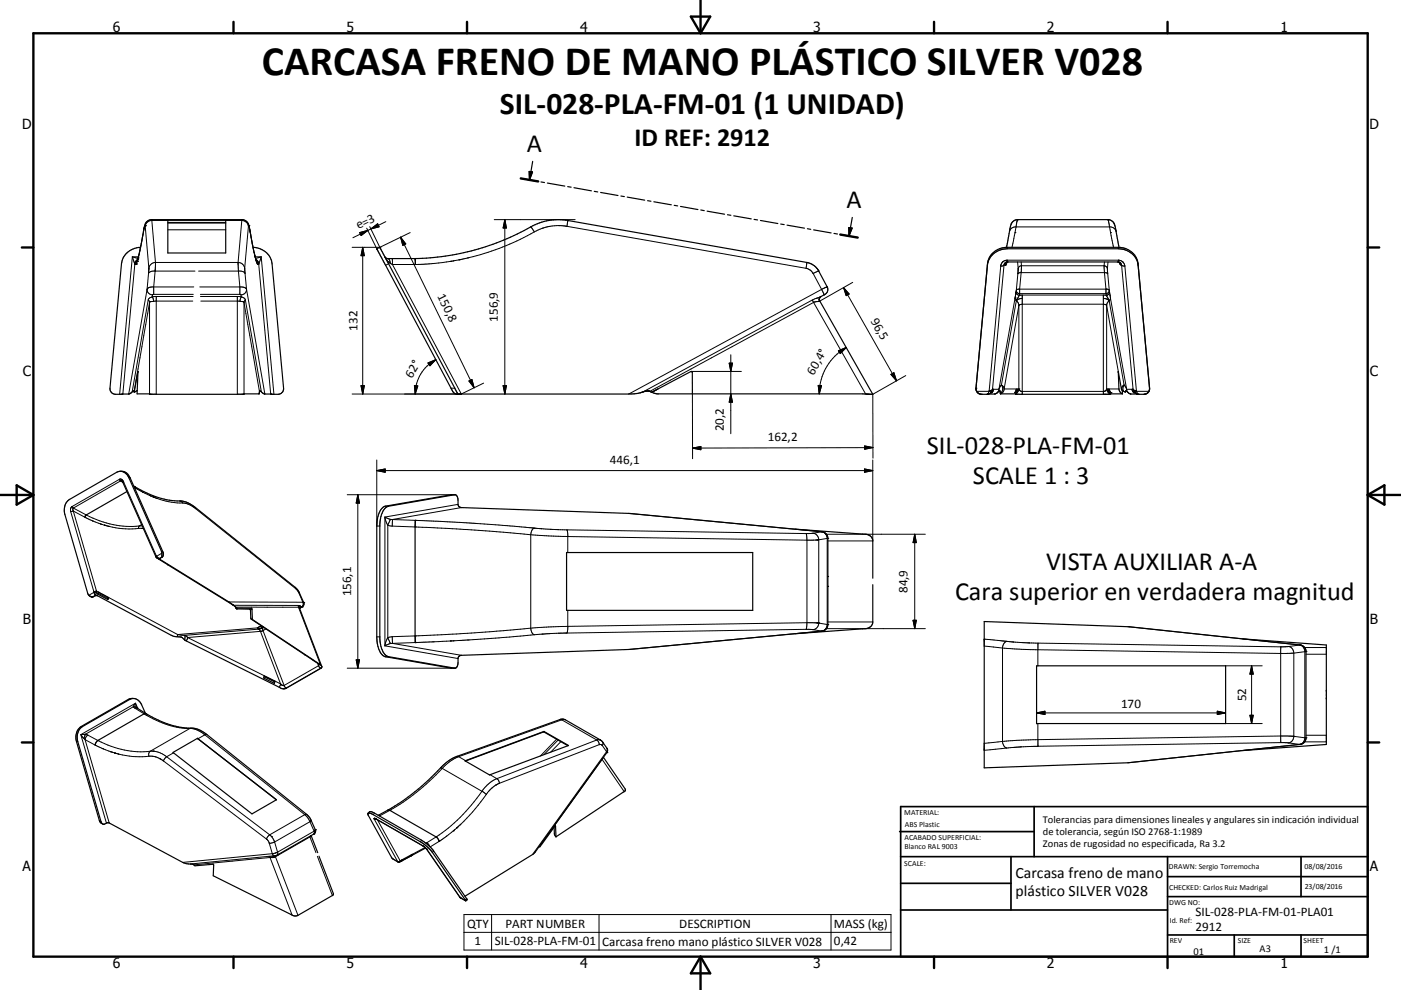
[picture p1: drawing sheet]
<svg xmlns="http://www.w3.org/2000/svg" width="420mm" height="297mm" viewBox="0 0 420 297" stroke-linecap="round" stroke-linejoin="round" font-family="sans-serif">
<g fill="none" stroke="#000" stroke-width=".36">
<path d="M156.1 53.5l5.3 .9M158.7 51.4l1 .2-1 2.4zM159.7 48.4l-1 5.6M162.2 54.6l1 .2M164.1 54.9l5.2 .9M170.2 56l1 .2M172.1 56.3l5.2 1M178.2 57.4l1 .2M180.1 57.7l5.2 1M186.2 58.8l1 .2M188.1 59.1l5.2 .9M41.1 78.4h.1"/>
<path d="M41.1 78.3l2.4-11 .5-.8 .9-.5 27.9-.1a2.84 2.84 0 0 1 2.1 3l1.2 6.3 .8 3.1M41.1 78.3l-.4 1.1M41.1 78.3v.1M42.1 74.2a5.7 5.7 0 0 0-5.7 4.9l-3.4 37.4a1.69 1.69 0 0 0 1.6 1.8l4.1-.1 1.5-.8M50.3 66.1h17.4v9.8h-17.4zM50.3 66.9h17.4M75.9 74.2a5.7 5.7 0 0 1 5.7 4.9l3.4 37.4a1.7 1.7 0 0 1-1.6 1.8l-4.1-.1-1.4-.9M76.9 78.3l.4 1.1M76.9 78.3v.1M76.9 78.4h.1M113 74.7h.1M113 74.6v.1"/>
<path d="M113 74.8l22.2 41.7a2.12 2.12 0 0 0 2.7 1.7h51.5l2.1-.2 1.8-.6M113 74.7v.1M113.9 74.2h.1M113.9 74.2v.1M113.9 74.2l-.9 .4M113.9 74.3l.1 .1M114 74.4l23.3 43.9M115.4 77.1l.7 .5h8.4v1.8M124.4 77.6a75.8 75.8 0 0 0 36.7-10.5 16.8 16.8 0 0 1 9.1-1l71.7 12.6a5.1 5.1 0 0 1 3.5 2.6M124.4 77.6h.1M194.2 60.2l1 .2M196 60.5l5.3 .9"/>
<path d="M202.1 61.6l1.1 .2M204 61.9l5.2 1M210.1 63l1 .2M212 63.4l5.2 .9M218.1 64.4l1 .2M220 64.7l5.2 1M226.1 65.8l1 .2M228 66.1l5.2 1M234.1 67.2l1 .2M236 67.5l5.2 1M242.1 68.6l1 .2M243.9 69l5.3 .9"/>
<path d="M250 70l1.1 .2M251.9 70.4l5.2 .9M254.5 68.3l1 .1-1 2.4zM255.5 65.2l-1 5.6M296.1 79.1l-3.5 37.4 .3 1 .6 .6M296.1 79.1a5.7 5.7 0 0 1 5.9-4.9h33.3a5.8 5.8 0 0 1 5.9 4.9M296.1 79.2a5.9 5.9 0 0 1 5.9-4.6h33.3a5.9 5.9 0 0 1 5.9 4.6M296.1 79.2l-.1 .4M301.7 78.8l-.4 .7M301.7 78.8l-.1 .1M301.8 74.2l.4-2.2a13.2 13.2 0 0 1 1.4-5.5l1.2-.6h27.7a3.2 3.2 0 0 1 2.1 3.3l.9 5M301.8 78.7l-.1 .1"/>
<path d="M302 78.6h33.3M302 78.6l-.2 .1M302.1 78.6h-.1M335 78.6l.5 .1M335.4 78.7l.2 .1M335.5 78.7l.1 .1M335.6 78.8l.4 .7M341.2 79.2l3.4 37.3M341.2 79.1l3.5 37.4M245.4 81.3h.1M245.5 81.3l2.5 4.8a1.66 1.66 0 0 1-.7 2.2M246 89.1l-.3 .6 .1 .6 15.9 28"/>
<path d="M246.2 88.9l-.2 .2M247.2 88.4l-1.2 .7M247.3 88.3l-.1 .1M36.6 118.2l-.1 .1M40.2 117.4h.1M40.2 117.4v.3M40.2 117.7l1.2-6.3-.3 6.8h3.8M41.1 117.2l-.9 .5M44.8 118.2h.1M44.9 118.2h28.2M73.2 118.2h.1M77.7 118v.2h-4.6"/>
<path d="M77.8 117.4l-.1 .7M77.8 117.4h.1M77.9 117.3l-.1 .1M77.9 117.3h.1M137.3 118.3h.1M137.7 118.2l-.1 .1M193.8 117.3l-.5 .1M194.3 117.3h.3M194.3 117.3h-.5M194.6 117.3l.2 .1M194.8 117.4l2.3 .8h62.9M194.8 117.4l.6 .3"/>
<path d="M195.4 117.7l11.8-6.3 .4 .4v6.4M197.3 116.7l-1.9 1M259.6 118.2h.3M260 118.2l1.6 .1M261.6 118.3h.1M292.6 116.7l.3 .9 .6 .5M293.5 118.1l.8 .2M294 118.3h.3M297.6 116.8h.2l-.1 .6-.3 .4h-.3zM299.8 117.4l-1.5 .8-4 .1M299.8 117.4h.1M299.9 117.4v.7"/>
<path d="M299.9 118.1h.1M300 118.1l32.8 .1M304.4 118.2h.1M304.7 116.8h.5l-.5 1M304.7 116.8l-.5 1h.5M304.7 116.8v1M332.1 116.8h.5l.4 1a.91 .91 0 0 1-.9-.9zM332.6 117.8h.1M332.8 118.2h3.7M332.8 118.2h.1M335.3 111.5l.2 5.2 .2 .8 .8 .7M335.3 111.5v.1"/>
<path d="M335.3 111.5l.9 5.2 .5 .6 .7 .4v-.3M336.5 117.2v1M337.4 117.4l1.6 .8 4 .1M337.4 117.4h.1M339.4 116.8h.3l.4 1-.3-.1zM341 118.2l.1 .1M343.5 118.2l-.5 .1M344.6 116.5a1.63 1.63 0 0 1-1.1 1.7M344.6 116.7a1.58 1.58 0 0 1-1.1 1.5M20.9 149.8a3.9 3.9 0 0 0-1.4 4.6l6.8 23.7a1.38 1.38 0 0 0 1.6 .9M20.9 149.8l14.1-8.1a2.61 2.61 0 0 1 3.6 1.6l9.8 22.1 .1 1.7M36.1 141.4l1.2 .2a3.1 3.1 0 0 1 1.7 1.7l9.9 22.3a1.28 1.28 0 0 1-.3 1.6"/>
<path d="M36.5 144.3l10.4 23 23 14.2M38.1 147.5l-12.2 7-.4 .7M40.1 145.8l.3 .2M40.4 146l.1 .1M40.4 146a26.8 26.8 0 0 0 14.6 4.4l1.8 .7 1.8 1.1 29.9 24 1 1.2 1.5 3.4a1.06 1.06 0 0 1-.4 1.3l-.8 .4M40.5 146.1v.1M40.5 146.2l.1 .2M124.5 156.1v36.7M136.4 148.4l-19.9 3.5a5.3 5.3 0 0 0-2.6 5l.1 35.9a4.5 4.5 0 0 0 2.5 4.2l19.9 3.5M238.4 158.8l21.8 1.6a2.03 2.03 0 0 1 1.5 1.9v11.2M246.4 159.5a1.96 1.96 0 0 1 1.8 2M246.4 159.5l-57.4-5.4-50.8-1.8a.96 .96 0 0 1-.9-1v-1.5a1.41 1.41 0 0 0-.8-1.4h-1.2l-19.7 3.4a4 4 0 0 0-2.4 3.7l-.2 2v33.9a7 7 0 0 0 2.1 5.5l20.2 3.6h1.2a1.43 1.43 0 0 0 .8-1.4l.1-2 .9-.5 50.7-1.8 57.4-5.4"/>
<path d="M26.8 178.8l.7 .3h.4M27.9 179.1l.6-.4h.8l22 11.9 1.8 .4a2.41 2.41 0 0 1 2.5 1.2l28.1 14a2.16 2.16 0 0 0 2 .4l10.5-6.1M29.5 177.7l-.1 .6 2.8 1.5M29.6 177.7h-.1M29.6 177.7l3 1.6M32.2 179.8h.1M32.6 179.3l-.3 .5M32.6 179.3l-.4 .2M48.6 167.2l-.6 .3v.4l20.8 12.8 2 1.7M50.3 169.4h.1M169.9 165.8h55.8v17.3h-55.8zM248.2 175.9l.2 .1"/>
<path d="M248.2 161.5v25.9M248.4 172.9l-.2 .1M261.7 175.4v11.2a2.45 2.45 0 0 1-3.1 2.1l-20.2 1.4M70.7 182.2l.1 .2M70.8 182.4h.1M70.8 182.4l4.6 .1 .3 3.4M70.8 182.4l.1 .2M70.9 182.6l4.1 .2 .4 3M70.9 182.6h.1M75.4 185.8l.3 .1M75.4 185.8l18.5 12.3M75.7 185.9l20.1 13.3 .7 .7"/>
<path d="M78.9 188.1l-.4 .2M89.8 182.2l-.1 .2M89.8 182.4l6.7 17.5M89.8 182.2h.1M93.9 198.1h.1M93.9 198.1l.1 .1M93.9 198.2l1.6 1M95.5 199.2h.1M96.5 199.9l-.3 .6M248.2 187.4a1.95 1.95 0 0 1-1.8 2M295.1 186.5l43.6 1.5 51.5 5.6 1 .7 .4 1v26.2l-.2 .7-.6 .7-1 .4-51.6 5.5-43.1 1.6zM310.8 199.8v17.3"/>
<path d="M310.8 199.8h56.6v17.3h-56.2M372.6 191.7l25 1.8 .1 1.1-.1 28.8-25 1.8M39.6 209.5l-1.1 .3-14.2 8.2a4 4 0 0 0-1.4 4.5l6.9 23.7 .4 .6 .6 .4M39.6 209.5l.4 .1M39.7 209.6l-15 8.4a4 4 0 0 0-1.4 4.5l7.2 24.4 .6 .4 .9-.4h.7l22.1 11.8 1.7 .5a1.81 1.81 0 0 1 1.9 .6l5.4-.5 .2 .2M39.7 209.6a2.81 2.81 0 0 1 2.8 1.9l1.1 2.5M40.9 212.3l2.9 1.8M43.8 214.1l-.6 .1-13.9 8-.5 .5-.3 .8M43.8 214.1a26.8 26.8 0 0 0 14.7 4.5l1.8 .6 1.7 1.2 30 24 1.1 1.4 1.4 3.1a1 1 0 0 1-.5 1.3l-11.1 6.5-1.3 .2M79.2 203v-.2l3.2 1.6M79.2 203l-.1 .4 3.1 1.6M79.2 203l3 1.5"/>
<path d="M82.2 204.5v.5M82.4 204.4l-.2 .6M82.4 204.4l-.2 .1M163 219.6l7.3 4.1M163 219.6l-23.5 8.7M163.1 219.5l-.1 .1M163.1 219.4v.1M163.1 219.5h.1M169.4 215.9l-1.4-.1-31 11.1-3.1 1.8a90.9 90.9 0 0 1-16.6 13.8l-1 .5M169.5 216l10.8 6.2 1.8 2.4-.1 1-21.6 30.1-21 13.2M311.2 217.1h-.4M28.5 223.5h.1"/>
<path d="M51.9 225.7l7.3-4.2 23.7 18.4-7.4 4.3zM59.2 221.5l.3 .3M139.4 228.3l23.7-8.9 7.3 4.3-23.6 8.8zM179.9 222h.1M180.9 227.2l6.5 9.5v.6l-20.7 13.8M64.1 259.5l-.2 3.2 23.3 11.6a2.06 2.06 0 0 0 2.1 .3l10.4-5.9M93.3 250.7l2 5.1M95.6 256.9l4.3 11.2-.2 .6M110.3 244a1.17 1.17 0 0 1 2 0l14.1 8.1 2.8 2.2 10.7 15.3 .1 .3-.4 .3M112.6 245.6v.1M112.6 245.7h.1M112.7 245.7l14.9 8.7"/>
<path d="M116.3 243h.5l13.9 8.1 .5 .4 .4 .9M116.3 243l-2.9 1.6M120.4 258.2l.2-.3 3-1.6-.3 .4-2.8 1.5M120.4 258.2v.1M120.4 258.3h.1M120.5 258.2l-.1 .1M127.6 254.4l-7.7 4.2h-.6l-1.4-.8-.5-.6-7.1-13.1a1.14 1.14 0 0 1 1.6 .3l14.4 8.3 1.9 1.4 1.3 1.5 10.1 14.6M127.6 254.4l10.3 14.9 1.7 .9M166.1 248.2l.1 2.1 .5 .8M166.5 247.8l-4.6 6.2h-.3M166.5 247.8h.1M166.5 247.8l.2 3.3"/>
</g>
<g fill="none" stroke="#000" stroke-width=".3">
<path d="M39.7 77.1l.7 1.9M39.7 77l-3.8 41.3M39.7 77.1l1.7 .4M39.7 77h1.8M40.4 79v.4M40.4 79.4h.3M40.4 79.4l-3.6 38.8M40.7 79.4h.1M40.7 79.3h.1M40.7 79.3v.1M40.8 79.3h.1M40.8 79.2h.1"/>
<path d="M40.8 79.2l-.1 .1M40.9 79.1h.1M40.9 79.1l-.1 .1M41.1 78.4h.1M41.1 78.4l-.2 .7M41.2 78.3l-.1 .1M41.2 78l-.4 .4-.4 1M41.3 77.9h.1M41.3 78l-.2 .4M41.3 77.8l-.9 1.2M41.3 77.8v.2M41.3 77.8v.1"/>
<path d="M41.4 77.5l-.1 .3M41.4 77.4h.1M43 69.5v.1M43.2 68.5l-1.8 9M43.2 68.5h.1M43.3 68.2v.1M43.3 68.2l-.1 .3M43.3 67.9h.1M43.3 67.9v.3M43.3 68v.1M43.5 67.7h.1M43.5 67.7l-.2 .2"/>
<path d="M43.5 67.8h.1M43.5 67.9h.1M43.5 67.7v.2M43.5 67.9l1.1 12.6M45.4 65.9l.1 .2M45.5 66.1a1.98 1.98 0 0 0-2 1.8M45.5 66.1l1.1 12.6M45.5 66.1h4.8M46.6 78.7a2.03 2.03 0 0 0-2 1.8M46.6 78.7l-.1 2.6M46.6 78.7h24.8M50.3 66.7h17.4"/>
<path d="M50.3 68.9h17.4M67.7 66.1h4.8M71.4 78.7l.1 2.6M71.4 78.7a1.98 1.98 0 0 1 2 1.8M72.5 66.1l-1.1 12.6M72.5 66.1a2.03 2.03 0 0 1 2 1.8M72.5 65.9h.1M72.5 65.9v.2M74.5 67.9l-1.1 12.6M74.5 67.7v.1M74.5 67.7h.1M74.5 67.7v.2"/>
<path d="M74.6 67.7h.1M74.6 67.7l.1 .2M74.6 67.9h.1M74.7 67.9l.1 .8M74.8 68.6h.1M74.8 68.7l.2 .9M75 69.4h.1M75 69.5v.1M75 69.6l1.4 7.1M76.4 76.7h.1M76.4 76.7l.3 1.1M76.4 76.9h.1"/>
<path d="M76.5 77h1.8M76.7 77.8l.3 .9M76.7 77.8l.5 .4 .4 .8M76.8 78l.6 .7 .2 .7M77 78.7v.1M77 78.8v.1M77 78.9l.1 .1M77.1 78.9v.1M77.1 79.1l.1 .1M77.1 79v.1M77.2 79.2h.1M77.2 79.2v.1"/>
<path d="M77.2 79.3h.1M77.3 79.3l.3 .1M77.6 79.4l3.6 38.8M77.6 79v.4M78.3 77l3.8 41.3M78.3 77.1l-1.7 .4M78.3 77.1l-.7 1.9M105.6 74.2h8.3M107.8 69.8l2.5-.7-2 1.6zM108.7 74.2l.5 2.5h-1zM108.7 74.2v44M109.9 68.5l3.1 6.1"/>
<path d="M110.3 69.1l-4.5 2.2M110.9 68l3 6.2M111.2 68.7l2-1.6 .4 1zM111.2 68.7l-.9 .4M115.4 77.1l.8 1.2 .8 .7M115.7 66.5l-4.5 2.2M116.3 77.6a1.42 1.42 0 0 1 .7 1.4M116.5 79.1l-.9 .5M117 79l.7 .4M117.6 77.6h.1M117.6 77.6l.1 1.8M117.7 79.4l20.6 38.8"/>
<path d="M120.1 71.2l22.1 45.1M120.1 71.2l1.6 2-.9 .4zM123 69.8l-9.1 4.4M135.1 78.4h.1M135.2 78.4l-8.6 .9-8.9 .1M137.7 77.9h.1M140.4 77.4l-5.2 1M140.4 77.3v.1M148.2 65.9h24.2M151.3 65.9v52.3M151.3 65.9l.5 2.5h-1zM159.1 68.1l1.1 1.5"/>
<path d="M160.2 69.6a75.9 75.9 0 0 1-19.8 7.7M162.5 68.5l-2.3 1.1M162.5 68.5h.1M170 67.9h-.1a13.8 13.8 0 0 0-5.4 .1l-2 .5M170 67.9l71.7 12.6M170.2 66.2l-.2 1.7M241.9 78.8l-.2 1.7M241.9 78.7v.1M296.1 79.1l-.1 .5M300 79.8l-3.4 37.4M301 79.5l-.2 .2-.8 .1M301 79.5l-3.4 37.3"/>
<path d="M301.3 79.5h.1M301.3 79.5h-.3M301.3 79.4h.1M301.3 79.4v.1M301.4 79.4h.1M301.4 79.4h-.1M301.5 79.2h.1M301.5 79.2l-.1 .2M301.7 78.8l-.2 .4M302 78.1v.5l-.7 .2-.3 .7M302 74.2v.4M302.6 69.5a1.8 1.8 0 0 1 1.7-1.4h28.7a1.8 1.8 0 0 1 1.6 1.4"/>
<path d="M304.3 69.8h.1M305 65.9v.1M305 66l-1.6 8.2M305.1 65.9h.1M305.1 65.9h-.1M305.1 78.6l.2 2M306.1 78.6l.1 1.1M306.2 79.7l-.5 8.4M306.2 79.7h24.8M306.2 79.7a1.7 1.7 0 0 0-1 2.2v.2M331 79.7a1.22 1.22 0 0 1 1 1.7l.1 .7M331 79.7l.6 7"/>
<path d="M331.1 78.6l-.1 1.1M332.2 65.9h.1M332.2 65.9l1.6 8.3M332.2 78.6l-.2 2M333 69.8h.1M335.3 74.2v.4M335.3 78.1v.5h.3M335.6 78.8l.3 .6 .4 .1M335.6 78.6h.1M335.6 78.6l.1 .1M335.7 78.7h.1M335.7 78.7l.6 .8"/>
<path d="M336.3 79.5l3.4 37.3M336.3 79.5l.2 .2 .7 .1M337.2 79.8l3.5 37.4M337.2 79.8h.1M337.2 79.8a1.95 1.95 0 0 0-1.7-1.7h-33.7a1.93 1.93 0 0 0-1.8 1.7M341.2 79.1v.5M44.1 86.8l-5.5 31.4M44.1 86.8a1.62 1.62 0 0 0 1.6 1.7M44.4 90l-4.8 27.6M44.4 90l.4 .7M44.5 82l-.4 4.8M44.6 80.5l-.1 1.5"/>
<path d="M44.8 90.7l-4.6 26.7M44.8 90.7v27.5M45.6 89.1l-.7 .2-.5 .7M45.6 89.1l.5 1.3M45.7 88.5l-.1 .6M46.1 90.4l-.9 .1-.4 .2M46.1 88.3l-.4 .2M46.1 88.3h11.8M46.5 81.3l-.4 7M46.5 81.3a1.9 1.9 0 0 0-2 .7M46.5 81.3h12M46.5 81.2v.1"/>
<path d="M46.8 88.9l-1.2 .2M46.8 89h11.1M46.8 88.9v29.4M57.8 90.3l-11.7 .1M58.1 86.1h-12.5l-1 .2-.5 .5M59.5 81.3h12M59.9 86.1h12.5l.9 .1 .6 .6M60.1 88.3h11.8M60.1 89h11.1M60.2 90.3l11.8 .1M71.2 88.9l1.2 .2M71.2 88.9v29.4"/>
<path d="M71.5 81.3l.4 7M71.5 81.3a1.9 1.9 0 0 1 2 .7M71.9 88.3l.3 .2M72 90.4l1 .1M72.2 88.5l.2 .6M72.4 89.1l.7 .2 .5 .7M72.4 89.1l-.4 1.3M72.8 90.5h.1M73 90.5l.2 .2M73.2 90.7l4.6 26.7M73.2 90.7v27.5M73.4 80.5l.1 1.5"/>
<path d="M73.4 80.8v.1M73.5 82l.4 4.8M73.6 90l4.8 27.6M73.6 90l-.4 .7M73.9 86.8l5.5 31.4M73.9 86.8a1.66 1.66 0 0 1-1.7 1.7M241.7 80.5a2.94 2.94 0 0 1 2.1 1.5l1.6-.7M243.6 90l-50.8 27.6M243.6 90l.3 .7M243.8 82l2.5 4.8M243.9 90.7l-49.1 26.7M243.9 90.7l15.6 27.5"/>
<path d="M244.7 89.5h.1M245.4 81.3h.1M245.6 90.4l-1.7 .3M245.6 90.4h.1M245.7 89.2l-2.1 .8M245.8 90.3h.1M245.8 90.3l-.2 .1M245.8 89.2l-.3 .5 .1 .7M245.8 89.2h.1M246.3 86.8l.8 1.6M246.3 86.8l-57.8 31.4M247.1 88.4v.1"/>
<path d="M248 86.1l-1.7 .7M252.9 86.3l15.9 28M252.9 86.3l1.7 1.9-.9 .5zM255.7 84.7l-9.9 5.6M304.3 89.5l.4 .7M304.3 89.5h.1M304.3 89.5l-4.8 27.3M304.3 89.4h.1M304.3 89.4v.1M304.4 88.8h.1M304.5 88.5l-.2 .9M304.5 88.4v.1"/>
<path d="M304.6 87.8l-.1 .6M304.6 87.8l.4 .6 .6 .2M304.7 87.1l.3 .8 .7 .2M304.7 90.2h.1M304.7 87.1l-.1 .7M304.7 90.2l-4.5 25.3M304.7 90.2l.1 .1M304.7 90.1v.1M304.8 90.1l-.1 .1M304.8 90.3l.7 1.2v25.2M305.2 82.1l.7-.3h25.4l.8 .3M305.2 82.1l-.5 5"/>
<path d="M305.6 88.6h.1M305.6 88.6h26.1M305.6 88.6l-.8 1.5M305.7 88.1l-.1 .5M305.7 88.1h25.9M306.5 89.6l-1.2 .2-.5 .5M306.5 88.5v29.8M330.8 88.5v29.8M330.8 89.6l1.2 .2 .5 .5M331.6 88.1l.1 .5M331.6 86.7v1.4M331.6 86.7l1 .4"/>
<path d="M331.6 86.7h-26l-.9 .4M331.7 88.6h.1M331.7 88.6v.1M331.7 88.7h.1M331.7 88.7l.4 .7M331.8 91.7l3.5 19.8M331.8 91.7v25M331.8 91.7l-.8-.4h-24.7l-.7 .2-4.6 25.2M332.1 82.1l.5 5M332.1 89.4h.1M332.1 89.4l.3 .5M332.4 89.9h.1"/>
<path d="M332.4 89.9l.1 .2M332.5 90.3l-.5 .6-.2 .8M332.5 90.1h.1M332.5 90.1v.1M332.5 90.2l4.5 25.3M332.5 90.2v.1M332.6 87.1v.5M332.6 87.1l-.4 .8-.6 .2M332.6 87.6l.3 1.9M332.6 87.6a.95 .95 0 0 1-.9 1M332.9 89.5l4.9 27.3M332.9 89.5l-.4 .7"/>
<path d="M41.3 111.5h.1M105.6 118.2h32.7M108.2 115.7h1l-.5 2.5zM124.2 115.7l1.1 .1-.8 2.4zM128.3 108.9l2.4-1-1.8 1.8zM130.7 107.9a11.6 11.6 0 0 0-4.9 5l-.3 .6a11.3 11.3 0 0 0-1 4.7M135.2 116.5h1.2M140.6 114.3l.9-.4 .7 2.4zM145 114.9l-6.7 3.3M150.8 115.7h1l-.5 2.5zM207.2 111.4h15.1M207.6 118.2v19.4"/>
<path d="M218.6 108.9h1l-.5 2.5zM219.1 106.4v23.7M219.1 118.2l.5 2.5h-1zM245.3 115.6l1 .1-.7 2.5zM251.4 105.2l2.3-1-1.8 1.9zM253.7 104.2a16.1 16.1 0 0 0-8.1 14M267.1 112.3l.9-.5 .8 2.5zM271.6 112.7l-9.9 5.6v19.1M292.6 116.5h.1M292.8 117.4h3.7M296 118.3h.1M296.1 118.2l-.1 .1"/>
<path d="M296.5 117.4l-.4 .8M296.5 117.4l.8 .1M296.6 117.2l-.1 .2M297.1 117.8h.1M297.1 117.7l-1.1 .6M297.3 117.5h.1M297.3 117.5v.3M297.4 117.4l-.3 .3M297.4 117.4l-.1 .1M297.6 116.8l-.3 .2-.7 .2M297.6 116.8h.1M297.6 116.8l-.2 .6"/>
<path d="M297.7 116.8v.6M297.8 116.8h1.7M299.5 116.8l-.5 1.1M300.2 115.5l-.7 1.3M300.2 115.5a1.84 1.84 0 0 1-.3 2.5M300.2 115.5l.5 .4 .3 .8M301 116.7h4.5M301 116.7l-.2 .8-.8 .7M305.5 116.7h.1M305.5 116.7v.1M305.5 116.7l-.4 1-.7 .5M305.5 116.8v.1"/>
<path d="M305.5 116.9l.1 .1M305.6 117h.1M305.6 117.1h.1M305.7 117.1l.6 .3h24.8M331.2 117.4h-.1M331.4 117.3l-.2 .1M331.4 117.2v.1M331.8 116.7h3.7M331.8 116.7l.2 .8 .8 .7M331.8 116.7l-.4 .5M332.1 117.1h.5M332.2 117.4v-.6l.3 .2 .1 .8"/>
<path d="M333 117.8h.1M335.3 111.8h.1M337 115.5l.8 1.3M337 115.5l-.3 .8 .1 1.1M337 115.5l-.6 .5-.2 .7M337.8 116.8h1.6M337.8 116.8l.5 1.1M339.5 117.1h.2M339.7 116.8l.2 .2 .8 .2M339.7 116.8l-.1 .6M339.7 116.8l.1 .3M339.8 117.1h.1"/>
<path d="M339.8 117.1l.1 .3M339.9 117.4l.2 .3M339.9 117.4h.9M339.9 117.5h.1M339.9 117.5v.3M340.1 117.8h.1M340.7 117.2l.1 .2M340.8 117.4l.5 .9-1.2-.6M340.8 117.4h3.7M344.6 116.5h.1M113 138v19.8h.9M207.6 134.5l2.5-.6v1z"/>
<path d="M259.2 133.8l2.5 .5-2.5 .5zM261.7 138v24.3h-13.5M261.7 134.3l-54.1 .2M21.2 152.6h.1M21.2 152.6v.9M21.2 153.5l6.9 24M21.9 152.5l.1 .8M22 153.3l5.8 3M22 153.3l6.9 24M22 153.3l-.8 .2M22 152.4l3.9 2.1a27.9 27.9 0 0 0 15.9 3.3M22 152.4l-.1 .1"/>
<path d="M22 152.4l-.4-.4-.4 .6M27.8 156.3h.1M27.8 156.3l2.4 .9M30.2 157.2h.1M30.2 157.2l1.2 .4M31.3 157.6h.1M31.4 157.6h.1M31.4 157.6l1.1 .3M32.5 157.9h.1M32.5 157.9a24.7 24.7 0 0 0 9.1 .6M35.8 143.8l.3 .5M35.8 143.8l-14.2 8.2"/>
<path d="M36.1 144.3h.4M36.1 144.3l.7 .4M36.1 144.3l-14.1 8.1M36.4 143.8h-.6M36.4 143.8h.1M36.4 143.8l.6 .6M37 144.4l9.9 22.4M37 144.4l-.2 .3M38.6 143.3h.4M40.3 146.2l5.6 2.9M41.6 158.5l1.4 .1M41.8 157.8l-.2 .7"/>
<path d="M42.4 157.4l-.6 .4M42.6 157.8h-.8M46 149.1h.1M46 149.1l1 .4M47 149.5h.1M47 149.5a31 31 0 0 0 8.9 1.6l1.7 .8M53.9 150.3l.6 .2 .2 .4M57.6 151.9h.1M57.7 151.9h.1M57.7 151.9v.1M57.7 152l1 .6M58.6 152.2l.1 .4"/>
<path d="M58.7 152.6l29.9 24M104.1 148.4h31.2M107.3 148.4v52.1M107.3 148.4l.5 2.5h-1zM113 141.2h148.7M113 141.2l2.5-.5v1zM115.6 151.8l.9 .1M116.3 157.6l1.3 .2M116.3 157.6v33.7M117 155.8l-1.6-.7 .9 2.5M117 155.8l-.7 1.8M117 155.8l.7 .1"/>
<path d="M117.6 157.8l22.6 1.1 18.9 1.5M117.7 155.9l-.1 1.9M117.7 155.9l24.3 1.1 18.2 1.5M136.4 148.4h-1.2M137.3 151.3l-21.9 3.8v38.7l21.9 3.8M138.3 152.3l-20.6 3.6M160.2 158.5a1.95 1.95 0 0 0-1.1 1.9M160.2 158.5l9.8 .5M170 159l.2 1v5.8M170 159l71.7 1.1M188.5 154l57.8 5.5M243.7 160h.1"/>
<path d="M243.7 160l-2 .1M243.8 160a1.94 1.94 0 0 1 1.7 2v24.9M246.3 159.5a1.98 1.98 0 0 1 1.7 2M246.3 159.5l-2.5 .5M246.4 159.5h-.1M259.2 140.7l2.5 .5-2.5 .5zM27.9 179v.1M28.1 177.5l.1 .2M28.2 177.7l-1.6 .9M28.2 177.7l.3 .9M28.2 177.7h.7M28.6 178.6l-.7 .4"/>
<path d="M28.6 178.6l.1 .1M28.9 177.7l-.4 .9M28.9 177.3l.7 .4M28.9 177.3v.4M28.9 177.3l-.8 .2M29.4 178l2.8 1.5v.3M29.5 177.7h.1M29.6 177.7l-.2 .6M29.6 177.7l2.9 1.6v.3M32.6 179.3l20.7 11.1M46.9 166.8l-.2 .2M46.9 166.8l.1 .1"/>
<path d="M47 166.9l-.1 .4M47 166.9l.8 .6M47.1 167.4l.7 .1M47.8 167.5h.1M47.8 167.5l.3 .4M48.4 165.4l.5 .2M48.5 166l-1.5 .9M48.5 167.1l-.7 .4M48.5 167.1l.1 .1M88.5 176.2l.1 .4M88.6 176.6l1 1.2M89.6 177.8l1.2 2.9"/>
<path d="M89.6 177.8l.2 .1M159.1 160.4l9.7 .5 73.1 1.2M159.1 160.4v28.1M241.7 160.1l.2 2M241.9 162.1v24.7M245 162h.1M247.8 160.3h29.6M248 161.5v25.9M248 161.5l-2.7 .5-3.4 .1M248 161.5h.2M248.2 161.5h.1M274.2 160.3v28.3"/>
<path d="M274.2 160.3l.5 2.5h-1zM53.3 190.4l2.1 .2M53.3 190.4l-.2 .6M55.4 190.6v1.4M55.4 190.6l.8 .7M56.2 191.3l-.4 1M56.2 191.3l27.9 13.9M68.6 180.6l22.2 .1M69.7 181.4h.1M70 181.6h19.5M70.6 182.1l18.9 .1M70.8 182.4l.1 .2"/>
<path d="M75.3 182.5l-.4 .3M75.5 182.8l-.4 .2M77.1 188.4l.4 .4M77.1 188.4l-23.8 2M77.2 188.3l-.1 .1M77.2 188.3h.1M77.5 188.8l-22.1 1.8M77.5 188.7v.1M77.5 188.8l.6 .6M77.7 188.7l-.2 .1M77.8 188.7h-.1M77.8 188.7h.1"/>
<path d="M78 187.9l-.1 .1M78.1 189.4l6 15.8M78.1 189.4l-21.9 1.9M78.2 188.6h.1M78.2 188.6l-.5 .1M78.2 187.9l-1 .4M78.2 187.9l.4 .4M78.2 187.9h.1M78.5 187.9h-.3M78.5 188.3l-.7 .4M78.6 188l.2 .2M78.7 188.3l-.5 .3"/>
<path d="M78.8 188.3v.9M78.8 188.3h-.1M78.8 189.2l6.4 16.4M78.8 189.2l-.7 .2M78.9 188.2l-.1 .1M78.9 188.1v.1M79.7 188.7l-.9 .5M89.5 182.2l.2 .1M89.5 182.2l6.6 17.3M89.5 181.6l.2 .1M89.5 181.6v.6M89.7 182.3h.1"/>
<path d="M89.7 182.3v.1M89.7 182.4h.1M89.7 181.7h.1M89.7 181.7l.3 .4M89.9 182.1l-.1 .1M89.9 182.1l-.1 .2M90 182.1h.5M90 182.1h-.1M90.5 182.1l-.7 .4M90.6 182.1h-.1M90.8 180.7l.1 .7-.5 .7M90.8 180.7h.2"/>
<path d="M91 180.7h.1M91 180.7v.1M95.2 199l.3 .7M95.5 199.2h.3M95.5 199.7l.6 .8M95.5 199.7l-10.3 5.9M95.5 199.7h.1M95.6 199.2v.4M95.6 199.6l-.1 .1M106.8 198h1l-.5 2.5zM113 191.1h.9M116.3 191.3l-.9 2.5 1.6-.7"/>
<path d="M116.3 191.3l.7 1.8M116.5 197h-.9M117.6 191l.1 2M117.6 191l-1.3 .3M117.7 193l20.6 3.6M117.7 193l-.7 .1M135.1 192.3h.1M137.7 192.2h.1M137.8 192.2l-20.1 .8M159.1 188.5a2.18 2.18 0 0 0 1.1 1.9M159.1 188.5l-22.3 1.7-19.2 .8M160.2 190.4l-22.4 1.8"/>
<path d="M162.5 190.3l-2.3 .1M162.5 190.3h.1M170 189.9l-7.5 .4M170.2 183.1v5.8l-.2 1M241.7 188.8l2.1 .1M241.7 188.8l-71.7 1.1M241.9 186.8l-.2 2M241.9 186.8l3.6 .1M241.9 186.8l-73.1 1.1-9.7 .6M243.6 188.9h.1M243.8 188.9l2.5 .4M245 186.9h.1"/>
<path d="M245.4 186.9h.1M245.5 186.9h.1M245.5 186.9l2.5 .5M245.5 186.9a1.99 1.99 0 0 1-1.7 2M246.3 189.3l.1 .1M246.3 189.3l-57.8 5.5M247.8 188.6h29.6M248 187.4l-.6 1.5-1.1 .4M248 187.4h.2M248.2 187.4h.1M248.2 186.6h13.5M273.7 186.1h1l-.5 2.5z"/>
<path d="M295.1 191.8l8.7 .8 7.4 .3M295.1 193.8l5.5 .6M300.6 194.4v28M301.9 192.4a1.86 1.86 0 0 0-1.3 2M311.2 192.9v2l-10.6-.5M311.2 192.9l72.8 1.2M338.2 188l51.5 5.5M367.4 199.8h11M375.2 199.8v17.3M375.2 199.8l.5 2.4h-1zM384 194.1v28.7M386.3 194a1.93 1.93 0 0 1 1.6 1.9"/>
<path d="M386.3 194l-2.3 .1M387.9 195.9v25M387.9 195.9l-3.9 .1-72.8-1.1v4.9M389.7 193.5l1 .6 .5 1.1v26.4l-.6 1.2-.9 .5M389.7 193.5l-3.4 .5M391.1 194.3h6.5M391.6 195.5h.1M391.6 196.3h6M391.6 195.5l-3.7 .4M24.3 218h.4M38.5 209.8l.3 .1M40 212l.4 .4"/>
<path d="M40 212l-14.4 8.3M40 212l.6 .1 .3 .2M40.4 212.4l2.8 1.8M40.6 211l-16.4 9.4M40.6 211l.8 1.6M40.6 211l-.6 1M40.6 211l.3 1.4M40.9 212.4h-.5M40.9 212.4h.1M43.2 214.2a27.7 27.7 0 0 0 15 4.5l1.7 .7 1.5 1.1M57.3 218.5l-12.3 6.9M84.1 205.2l.4 .3"/>
<path d="M84.1 205.2l-.4 1M84.5 205.5h.1M84.5 205.5l.6 .2M85.2 205.6l.6 .8M85.2 205.6l-.1 .1M85.8 206.4l-.8 .3M96.1 200.5l-10.3 5.9M96.5 200.1l-.4 .4M104.1 200.5h31.2M135.2 200.4l1.2 .1M167.9 215.9l.5 .1M168.4 216h1.1"/>
<path d="M168.4 216l-30.9 11M168.4 216l10.5 6M310.8 213.9h56.6M310.8 213.9l2.5-.5v1zM311.2 217.1v4.8l72.8-1.1 3.9 .1M365 213.4l2.4 .5-2.4 .5zM367.4 217.1h11M374.7 214.6h1l-.5 2.5zM23.3 222.5h-.4M24.2 220.4l1.3 1.5M24.2 220.4l7.7 26.5M25.5 221.9l5.4 2.7"/>
<path d="M25.5 221.9l7.2 25M25.6 220.3l-.4 1.3M25.6 220.3l.7 .2M25.6 220.3l-1.4 .1M26.3 220.5l3 1.7a27.2 27.2 0 0 0 15.7 3.2M26.3 220.5l-.5 .5-.3 .9M30.9 224.6h.1M30.9 224.6l2.3 .9M33.2 225.5l.1 .1M33.3 225.6l1.1 .3M34.4 225.9h.1M34.4 225.9l.2 .1a23.1 23.1 0 0 0 10.1 .9"/>
<path d="M44.7 226.9l1.6 .1 1.6 .6M45 225.4l-.4 .7 .1 .8M45.9 225.4l1.6 .3 2.2 1.1 31.2 23.7M45.9 225.4h-.9M46 225.4h.1M47.9 227.6h.1M48 227.6l1 .7M49 228.3l30.9 23.4M52 225.9l-2.2 1.3-.8 1.1M61.4 220.5l30 23.9M61.4 220.5l-2 1.1 .1 .2M62 220.4l-.6 .1"/>
<path d="M132.2 230.3h-.1M132.2 230.3l.4 .2M132.6 230.5l11.9 6.9M132.6 230.5a66.3 66.3 0 0 1-18.7 14.2M137 226.9l.5 .1M137.5 227l2 1.3M137.5 227a12.6 12.6 0 0 0-4.9 3.5M144.5 237.4l1.3 1M144.5 237.4a50.8 50.8 0 0 1-16.5 15.4M145.8 238.4a62.9 62.9 0 0 1-7.8 9M146.9 232.4l2.1 1.2M148.7 235.5l-1.8 1.4-1.1 1.5"/>
<path d="M148.7 235.5h.1M149 233.6l.4 .5 .3 .9M149 233.6a10.3 10.3 0 0 0-4.5 3.8M149.7 235l-1 .5M166.9 221.8l-4.9 5M167.3 222l-4.2 4.4M168.1 222.5l-3 3.1M178.9 222l.5 .5 .2 .9M178.9 222h1.1M178.9 222l-29.9 11.6M179.6 223.4h.1M179.6 223.4l-29.9 11.6"/>
<path d="M179.7 223.4l.9 .2M179.8 221.9h.1M180.5 227.8h.1M180.5 227.8l-18.8 26.2M180.5 227.8l6.6 9.7M180.6 223.6v.1M180.6 223.7l1.3 1.8M180.7 227.6l-.2 .2M180.7 227.6h.1M180.7 222.6l.1 .5-.2 .6M180.7 227.5v.1M180.7 227.5h.1"/>
<path d="M180.8 227.4l-.1 .1M181.9 225.5l-22.2 30.9M181.9 225.5v.3M182 224.5l.1 .4-.2 .6M300.6 222.4l10.6-.5v2M300.6 222.4a1.92 1.92 0 0 0 1.3 2M300.6 222.4l-5.5 .6M311.2 223.9l-6.9 .3-9.2 .9M384 222.8l2.3 .1M384 222.8l-72.8 1.1M386.3 222.9l3.4 .4M387.9 220.9h.1"/>
<path d="M387.9 220.9l3.7 .4M387.9 220.9a1.97 1.97 0 0 1-1.6 2M389.7 223.3h.1M389.7 223.3l-51.5 5.5M391.1 222.6h6.5M391.6 221.3h.1M391.6 220.6h6M29.8 246.2l.5 .3M79.9 251.7l.9 1.3M80.6 256.9l-23.6 2.3M80.6 256.9l.4 .4M80.8 253l.8 3.1"/>
<path d="M80.9 250.5l-1 1.2M80.9 250.5l.8 .9 .6 1.2M81 257.3l-22.9 2.2M81 257.3l6.6 17.3M81.4 251h.1M81.6 256.9h-1M81.6 256.1l-26.8 2.6M81.6 256.1l.4 .5 .4 .2M82.1 256.8l.1 .4M82.2 257.2l-1.2 .1M82.3 252.6h.1M82.3 252.6l.9 3.1"/>
<path d="M82.3 252.6l-1.5 .4M82.5 256.8l.1 .2M82.6 257l6.7 17.6M82.6 257l-.4 .2M83.2 255.7l-1.6 .4M83.2 255.7l.1 .5-.2 .4M91.4 244.4l.7 .7 .8 1.4M91.4 244.4l-10.5 6.1M92 244.4h-.6M92.9 250.9v.2M92.9 246.5l1.3 2.9M92.9 246.5l-10.6 6.1"/>
<path d="M92.9 251.1l-10.3 5.9M92.9 251.1l1.8 4.7M93.1 250.8l.1 .1M93.2 250.9l-.3 .2M93.2 246.1l-.3 .4M93.2 250.7v.2M93.2 250.7h.1M94.2 249.4l-11 6.3M94.2 249.4l-.2 .8M94.5 249.1l-.3 .3M94.5 249h.1M94.5 249v.1"/>
<path d="M94.5 248.9v.1M95.2 256.9l4.5 11.8M112.2 245.5h.2M112.2 245.5v.3M112.2 245.5h.1M112.2 245.8h.1M112.2 245.8l7 12.6M112.2 245.8h.7M112.3 244l-.4 .4M112.3 245.5h.1M112.4 245.5l.3 .1M112.7 245.6l14.1 8.2"/>
<path d="M112.7 245.6v.1M113.2 246l6.8 12.2M113.4 244.6l.5 .1M113.9 244.7l-.2 .1M117.6 257.6l1.7 1M119.2 258.4v.1M119.2 258.5l.1 .1M119.2 258.5h.1M119.9 258.5v.1M119.9 258.5h.1M119.9 258.5l-.6 .1M120 258.2l-.1 .3"/>
<path d="M120 258.2l-.8 .2M120.5 258.2h.1M120.7 257.9l-.7 .3M123.2 256.5v.3M123.5 256.3v.3M126.4 252.1l-.4 .4M126.8 253.8h.1M126.8 253.8l.6 .4M127.4 254.2l.1 .1M127.4 254.3l-3.8 2M127.5 254.3h.1M127.5 254.3l.5 .5"/>
<path d="M127.9 254.8h.1M128 252.8l.8 1.1M128 252.8l-.3 .2M128 254.8l9.9 14.4M130 255.3l-.3 .5M133.8 251l-4.8 3.1M133.8 250.9v.1M135.9 249.3h.1M135.9 249.3l-2.1 1.6M136.2 249l-.3 .3M136.3 249h-.1M137 248.3h.1"/>
<path d="M138 247.4l-1.7 1.6M138 247.4h.1M166.4 247.8l.2 .1M137.8 269.1l.1 .1M137.9 269.3h.1M137.9 269.2v.1M138 269.3l.2 .1M138 269.3l1.6 .9M139.1 274.4h128v10.6h-128zM139.1 279.7h128M139.9 269.6l-.5 .3M147.4 274.4v10.6"/>
<path d="M179.6 274.4v10.6M249.1 274.4v10.6"/>
</g>
<g fill="#000">
<circle cx="45.4" cy="65.9" r=".18"/>
<circle cx="72.5" cy="65.9" r=".18"/>
<circle cx="113.9" cy="74.2" r=".18"/>
<circle cx="116.5" cy="78.6" r=".18"/>
<circle cx="301.6" cy="78.9" r=".18"/>
<circle cx="305.1" cy="65.9" r=".18"/>
<circle cx="332.2" cy="65.9" r=".18"/>
<circle cx="294.3" cy="118.3" r=".18"/>
<circle cx="295.9" cy="118.3" r=".18"/>
<circle cx="332.8" cy="118.2" r=".18"/>
<circle cx="333" cy="117.8" r=".18"/>
<circle cx="340.1" cy="117.8" r=".18"/>
<circle cx="340.8" cy="118.2" r=".18"/>
<circle cx="341.3" cy="118.3" r=".18"/>
<circle cx="343" cy="118.3" r=".18"/>
<circle cx="36.8" cy="144.7" r=".18"/>
<circle cx="124.4" cy="158.1" r=".18"/>
<circle cx="124.5" cy="156.1" r=".18"/>
<circle cx="246.4" cy="159.5" r=".18"/>
<circle cx="46.9" cy="167.3" r=".18"/>
<circle cx="47.7" cy="167.6" r=".18"/>
<circle cx="244.9" cy="162" r=".18"/>
<circle cx="69.7" cy="181.4" r=".18"/>
<circle cx="70.8" cy="182.4" r=".18"/>
<circle cx="89.7" cy="182.4" r=".18"/>
<circle cx="89.8" cy="182.2" r=".18"/>
<circle cx="90.6" cy="182.1" r=".18"/>
<circle cx="91" cy="180.8" r=".18"/>
<circle cx="95.5" cy="199.2" r=".18"/>
<circle cx="124.4" cy="190.8" r=".18"/>
<circle cx="124.5" cy="192.7" r=".18"/>
<circle cx="124.5" cy="192.8" r=".18"/>
<circle cx="244.9" cy="186.9" r=".18"/>
<circle cx="246.4" cy="189.4" r=".18"/>
<circle cx="389.8" cy="193.5" r=".18"/>
<circle cx="41" cy="212.4" r=".18"/>
<circle cx="43.2" cy="214.2" r=".18"/>
<circle cx="43.8" cy="214.5" r=".18"/>
<circle cx="29.3" cy="222.2" r=".18"/>
<circle cx="45.8" cy="225.4" r=".18"/>
<circle cx="181.9" cy="225.8" r=".18"/>
<circle cx="389.8" cy="223.3" r=".18"/>
<circle cx="81.6" cy="256.9" r=".18"/>
<circle cx="82.4" cy="256.8" r=".18"/>
<circle cx="83.1" cy="256.6" r=".18"/>
<circle cx="94" cy="250.2" r=".18"/>
<circle cx="94.5" cy="248.9" r=".18"/>
<circle cx="112.6" cy="245.6" r=".18"/>
<circle cx="116.9" cy="243.1" r=".18"/>
<circle cx="127.9" cy="254.8" r=".18"/>
<circle cx="130.7" cy="251.1" r=".18"/>
<circle cx="131.6" cy="252.3" r=".18"/>
<circle cx="137.9" cy="269.3" r=".18"/>
<circle cx="139.6" cy="270.2" r=".18"/>
</g>
<g fill="none" stroke="#000" stroke-width=".71">
<path d="M10 10h400v277h-400zM70 6.6v3.4M140 6.6v3.4M207.1 5h5.8l-2.9 5zM210 0v10M280 6.6v3.4M350 6.6v3.4M156.1 53.5l5.3 .9M6.6 74.2h3.4M251.9 70.4l5.2 .9M410 74.2h3.5M0 148.5h10"/>
<path d="M5 145.6l5 2.9-5 2.9zM410 148.5h10.1M410 148.5l5.1-2.9v5.8zM6.6 222.7h3.4M410 222.7h3.5M70 287v3.4M140 287v3.4M210 287v10M210 287l2.9 5h-5.8zM280 287v3.4M350 287v3.4"/>
</g>
<g fill="none" stroke="#000" stroke-width=".51">
<path d="M269.7 249.5h40.3M270 242h140v45h-140zM270 257h140M303.1 257v16M310 242v15M350 257v30M390.1 257v12M270 265h33.1M270 273h80M350 269h60M350 263h60M350 280.5h60"/>
<path d="M370 280.5v6.5M390.1 280.5v6.5"/>
</g>
<path d="M158.7 51.4l1 .2-1 2.4zM254.5 68.3l1 .1-1 2.4z" fill="#000" stroke="#000" stroke-width=".36"/>
<g fill="#000" stroke="#000" stroke-width=".3">
<path d="M107.8 69.8l2.5-.7-2 1.6zM108.7 74.2l.5 2.5h-1zM111.2 68.7l2-1.6 .4 1zM120.1 71.2l1.6 2-.9 .4zM151.3 65.9l.5 2.5h-1zM252.9 86.3l1.7 1.9-.9 .5zM108.2 115.7h1l-.5 2.5zM124.2 115.7l1.1 .1-.8 2.4zM128.3 108.9l2.4-1-1.8 1.8zM140.6 114.3l.9-.4 .7 2.4zM150.8 115.7h1l-.5 2.5zM218.6 108.9h1l-.5 2.5z"/>
<path d="M245.3 115.6l1 .1-.7 2.5zM251.4 105.2l2.3-1-1.8 1.9zM267.1 112.3l.9-.5 .8 2.5zM207.6 134.5l2.5-.6v1zM219.1 118.2l.5 2.5h-1zM259.2 133.8l2.5 .5-2.5 .5zM107.3 148.4l.5 2.5h-1zM113 141.2l2.5-.5v1zM259.2 140.7l2.5 .5-2.5 .5zM274.2 160.3l.5 2.5h-1zM106.8 198h1l-.5 2.5zM273.7 186.1h1l-.5 2.5z"/>
<path d="M310.8 213.9l2.5-.5v1zM365 213.4l2.4 .5-2.4 .5zM374.7 214.6h1l-.5 2.5zM375.2 199.8l.5 2.4h-1z"/>
</g>
<text font-size="12.6" x="78.5" y="22.4">CARCASA FRENO DE MANO PLÁSTICO SILVER V028</text>
<text font-size="9.4" x="149.9" y="34.2">SIL-028-PLA-FM-01 (1 UNIDAD)</text>
<g font-size="7.9">
<text x="157.9" y="45.6">A</text>
<text x="190.2" y="43.8">ID REF: 2912</text>
<text x="253.7" y="62.4">A</text>
<text x="277.9" y="136.1">SIL-028-PLA-FM-01</text>
<text x="291.7" y="145.1">SCALE 1 : 3</text>
<text x="313.6" y="171.1">VISTA AUXILIAR A-A</text>
<text x="286.3" y="180.1">Cara superior en verdadera magnitud</text>
</g>
<g font-size="4.7">
<text x="304.5" y="263.5">Carcasa freno de mano</text>
<text x="304.5" y="268.9">plástico SILVER V028</text>
</g>
<g font-size="4.2">
<text x="33.9" y="9.6">6</text>
<text x="103.9" y="9.6">5</text>
<text x="173.9" y="9.6">4</text>
<text x="243.8" y="9.6">3</text>
<text x="313.9" y="9.6">2</text>
<text x="383.9" y="9.6">1</text>
<text x="6.7" y="38.7">D</text>
<text x="410.5" y="38.7">D</text>
<text x="6.9" y="112.9">C</text>
<text x="410.7" y="112.9">C</text>
<text x="6.9" y="187.1">B</text>
<text x="410.7" y="187.1">B</text>
<text x="6.8" y="261.4">A</text>
<text x="410.7" y="261.4">A</text>
<text x="33.9" y="290.4">6</text>
<text x="103.9" y="290.4">5</text>
<text x="173.9" y="290.4">4</text>
<text x="243.8" y="290.4">3</text>
<text x="313.9" y="290.4">2</text>
<text x="383.9" y="290.4">1</text>
</g>
<g font-size="3.9">
<text x="107.4" y="68.8" transform="rotate(-26 107.4 68.8)">e=3</text>
<text x="131.1" y="88.8" transform="rotate(64 131.1 88.8)">150,8</text>
<text x="107.2" y="99.2" transform="rotate(-90 107.2 99.2)">132</text>
<text x="149.3" y="96.5" transform="rotate(-90 149.3 96.5)">156,9</text>
<text x="260.9" y="96.2" transform="rotate(60 260.9 96.2)">96,5</text>
<text x="123.4" y="113.7" transform="rotate(-59 123.4 113.7)">62°</text>
<text x="243.9" y="112.7" transform="rotate(-60 243.9 112.7)">60,4°</text>
<text x="217" y="129.4" transform="rotate(-90 217 129.4)">20,2</text>
<text x="230.2" y="132.3">162,2</text>
<text x="182.9" y="139.1">446,1</text>
<text x="105.2" y="178.9" transform="rotate(-90 105.2 178.9)">156,1</text>
<text x="272.1" y="177.9" transform="rotate(-90 272.1 177.9)">84,9</text>
<text x="336.1" y="212.3">170</text>
<text x="373.6" y="210.4" transform="rotate(-90 373.6 210.4)">52</text>
<text x="358.4" y="274.9">SIL-028-PLA-FM-01-PLA01</text>
<text x="140" y="278.3">QTY</text>
<text x="151.6" y="278.3">PART NUMBER</text>
<text x="203.6" y="278.3">DESCRIPTION</text>
<text x="250" y="278.4">MASS (kg)</text>
<text x="358.4" y="279.4">2912</text>
<text x="142.2" y="283.6">1</text>
<text x="148.3" y="283.6">SIL-028-PLA-FM-01</text>
<text x="180.5" y="283.7">Carcasa freno mano plástico SILVER V028</text>
<text x="250" y="283.6">0,42</text>
</g>
<g font-size="3.1">
<text x="312.7" y="246.8">Tolerancias para dimensiones lineales y angulares sin indicación individual</text>
<text x="312.7" y="250.4">de tolerancia, según ISO 2768-1:1989</text>
<text x="312.7" y="254">Zonas de rugosidad no especificada, Ra 3.2</text>
<text x="357.8" y="286.5">01</text>
<text x="377.6" y="285.6">A3</text>
<text x="396.9" y="285.9">1 /1</text>
</g>
<g font-size="2.4">
<text x="271.1" y="244.4">MATERIAL:</text>
<text x="271.2" y="252">ACABADO SUPERFICIAL:</text>
<text x="271.3" y="248">ABS Plastic</text>
<text x="271.2" y="254.7">Blanco RAL 9003</text>
<text x="271.1" y="259.7">SCALE:</text>
<text x="350.4" y="260.8">DRAWN: Sergio Torremocha</text>
<text x="391.1" y="260.6">08/08/2016</text>
<text x="350.5" y="266.9">CHECKED: Carlos Ruiz Madrigal</text>
<text x="391.2" y="266.7">23/08/2016</text>
<text x="350.5" y="271.4">DWG NO:</text>
<text x="350.7" y="276.9">Id. Ref:</text>
<text x="350.7" y="282.8">REV</text>
<text x="371.1" y="282.9">SIZE</text>
<text x="390.8" y="283">SHEET</text>
</g>
</svg>
